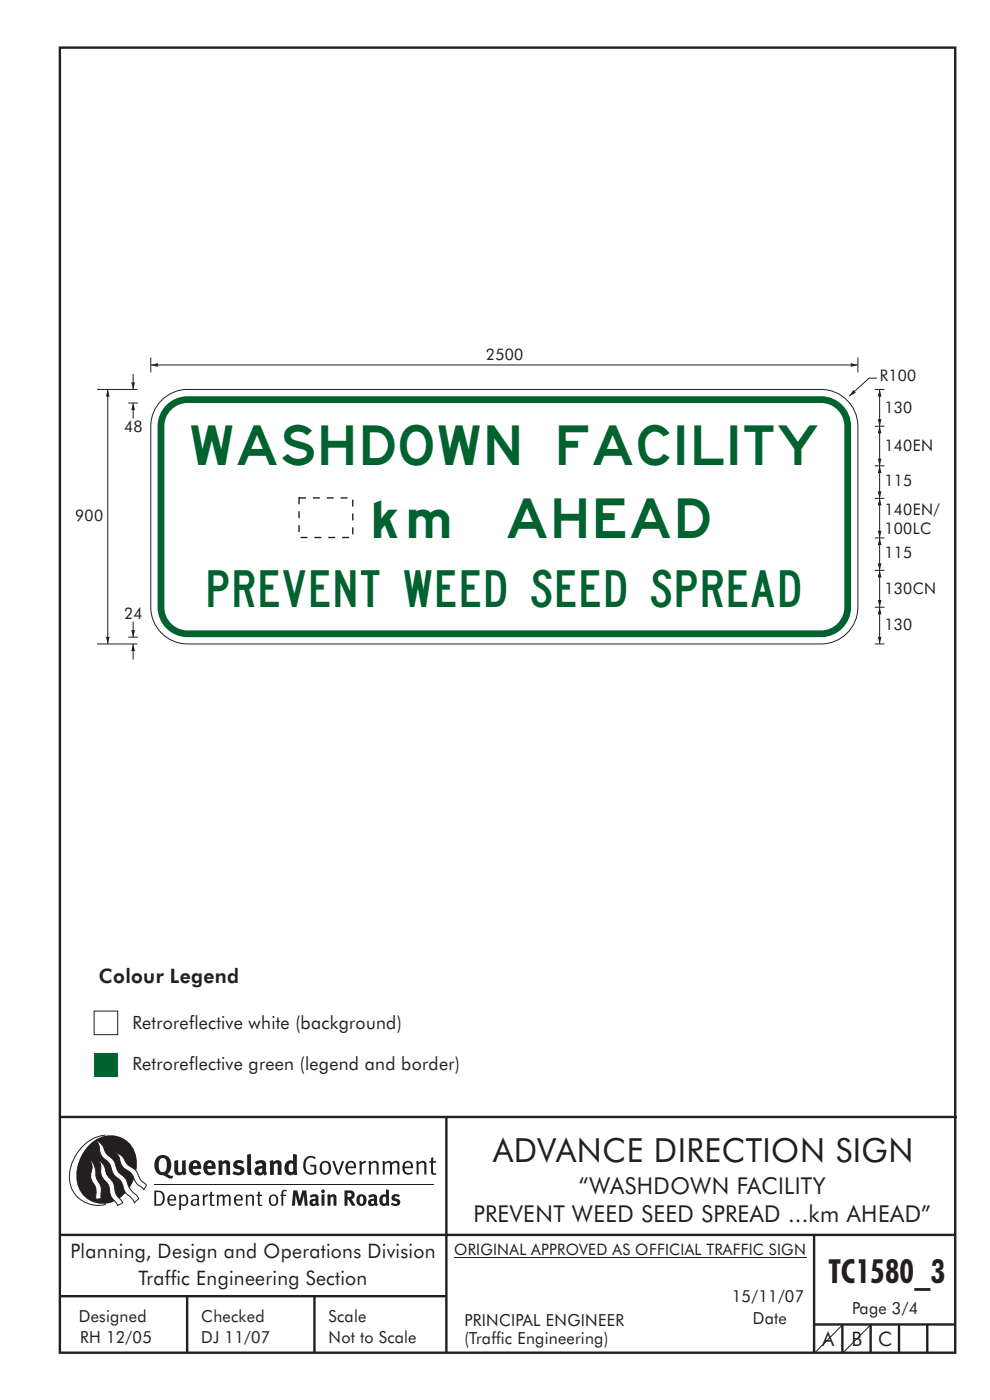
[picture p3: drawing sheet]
<svg xmlns="http://www.w3.org/2000/svg" width="210mm" height="297mm" viewBox="0 0 210 297" stroke-linecap="round" stroke-linejoin="round" font-family="sans-serif">
<g fill="none" stroke="#231f20" stroke-width=".51">
<path d="M12.7 10.1h189.9v276.9h-189.9zM12.7 237h190.3M94.7 236.9v50.1M12.7 262h190M12.7 275h82M39.7 275v12M66.7 275v12M172.7 262v25M172.7 281h30M178.7 281v6M184.7 281v6M190.7 281v6"/>
<path d="M196.7 281v6"/>
</g>
<path d="M96.3 266.7h74.7" fill="none" stroke="#231f20" stroke-width=".21"/>
<path d="M20 223.5h5v5h-5z" fill-rule="evenodd" fill="#00622f"/>
<path d="M20 214.5h5v5h-5z" fill-rule="evenodd" fill="#fff" stroke="#231f20" stroke-width=".21"/>
<g fill="#231f20">
<path d="M64.9 245.6a1.61 1.61 0 0 1 2.1 0l-.2 .3a1.17 1.17 0 0 0-1.4-.2 1.17 1.17 0 0 0-.6 1.3 1.42 1.42 0 0 0 1.2 1.9l.7-.2v-1.2h-.8l-.1-.4h1.3v1.8a1.82 1.82 0 0 1-2.2 0 1.82 1.82 0 0 1-.6-2.1l.2-.7z" fill-rule="evenodd"/>
<path d="M68.2 246.5a1.77 1.77 0 0 0 .4 2.7 1.39 1.39 0 0 0 1.4-.5 1.39 1.39 0 0 0 .2-1.5 1.19 1.19 0 0 0-2-.7zM68.5 246.8a.83 .83 0 0 1 1 .1 .83 .83 0 0 1 .2 .9 .75 .75 0 0 1-.6 1.1 .75 .75 0 0 1-.8-.8v-1z" fill-rule="evenodd"/>
<path d="M70.5 246.4l.4-.1 .8 2.4 .8-2.3h.5l-1.1 2.8h-.4z" fill-rule="evenodd"/>
<path d="M73.6 246.7a1.74 1.74 0 0 0 .5 2.5h.9l.5-.3-.2-.3a.89 .89 0 0 1-1.1 .2 .89 .89 0 0 1-.4-1h1.7a1.15 1.15 0 0 0-.4-1.3 1.15 1.15 0 0 0-1.5 .2zM74 246.8a.67 .67 0 0 1 .8-.1 .67 .67 0 0 1 .3 .8h-1.3z" fill-rule="evenodd"/>
<path d="M76.2 246.4l.4-.1 .1 .4 .5-.4h.5l-.2 .5a.61 .61 0 0 0-.8 .6v1.8h-.4z" fill-rule="evenodd"/>
<path d="M78.1 246.4l.5-.1 .1 .4a.89 .89 0 0 1 .9-.4 .89 .89 0 0 1 .7 .7v2.2h-.4v-2.2l-.1-.2-.3-.1-.8 .4v2.1h-.4z" fill-rule="evenodd"/>
<path d="M81.1 246.4l.4-.1 .1 .4a.83 .83 0 0 1 .8-.4 .83 .83 0 0 1 .7 .5 .86 .86 0 0 1 .9-.5 .86 .86 0 0 1 .7 .7v2.2h-.4l-.1-2.3a.5 .5 0 0 0-.8 0l-.2 .2v2.1h-.5v-2.2l-.4-.3-.7 .4v2.1h-.4z" fill-rule="evenodd"/>
<path d="M85.7 246.7a1.74 1.74 0 0 0 .5 2.5h.9l.5-.3-.2-.3a.89 .89 0 0 1-1.1 .2 .89 .89 0 0 1-.4-1h1.7a1.15 1.15 0 0 0-.5-1.3 1.15 1.15 0 0 0-1.4 .2zM86 246.8a.67 .67 0 0 1 .9-.1 .67 .67 0 0 1 .3 .8h-1.3z" fill-rule="evenodd"/>
<path d="M88.3 246.4l.4-.1 .1 .4a.89 .89 0 0 1 .9-.4 .89 .89 0 0 1 .8 .7v2.2h-.5v-2.2l-.1-.2-.3-.1-.8 .4v2.1h-.4z" fill-rule="evenodd"/>
<path d="M91.5 245.6l.4-.1v.9h.7l-.2 .3h-.5v2.1l.1 .1h.5l.1 .3a.71 .71 0 0 1-1.2-.6v-1.9h-.3v-.3h.3z" fill-rule="evenodd"/>
<path d="M37 246.3l.8-.2v2a.46 .46 0 0 0 .2 .6 .46 .46 0 0 0 .6-.2v-2.2l.8-.2v2.4l.2 .5-.6 .4-.2-.3a1.03 1.03 0 0 1-1.2 .2 1.03 1.03 0 0 1-.6-1.1z" fill-rule="evenodd"/>
<path d="M40.4 246.6a1.64 1.64 0 0 0 0 2.2 1.64 1.64 0 0 0 2.3 .1l-.4-.4a.78 .78 0 0 1-.9 .3 .78 .78 0 0 1-.5-.8h1.8a1.37 1.37 0 0 0-.6-1.7 1.37 1.37 0 0 0-1.7 .3zM41.1 246.9a.48 .48 0 0 1 .6-.1 .48 .48 0 0 1 .2 .6h-1z" fill-rule="evenodd"/>
<path d="M43.5 246.6a1.65 1.65 0 0 0-.2 1.9 1.65 1.65 0 0 0 1.9 .8l.5-.4-.3-.4a.78 .78 0 0 1-.9 .3 .78 .78 0 0 1-.5-.8h1.8a1.37 1.37 0 0 0-.6-1.7 1.37 1.37 0 0 0-1.7 .3zM44.1 246.9a.48 .48 0 0 1 .6-.1 .48 .48 0 0 1 .2 .6h-.9z" fill-rule="evenodd"/>
<path d="M46.3 246.3l.7-.2 .1 .4a.95 .95 0 0 1 1-.3 .95 .95 0 0 1 .7 .8v2.3h-.8v-2.3l-.3-.2-.5 .3v2.2h-.8z" fill-rule="evenodd"/>
<path d="M49.7 246.5a1.73 1.73 0 0 1 2-.1l-.2 .5-.6-.2a.42 .42 0 0 0-.6 .3l.2 .3a1.23 1.23 0 0 1 1.4 1 1.47 1.47 0 0 1-2.3 .9l-.3-.2 .3-.6 .7 .3a.47 .47 0 0 0 .7-.3 .87 .87 0 0 0-1-.5l-.4-.2-.1-.4z" fill-rule="evenodd"/>
<path d="M54.1 246.6l.3 .5 .3-.1a.62 .62 0 0 1 .9 0l.1 .4a1.21 1.21 0 0 0-1.4 .3 1.21 1.21 0 0 0-.1 1.3 1.19 1.19 0 0 0 1.6 .1l.5 .3 .4-.5-.3-.3v-1.4a.96 .96 0 0 0-1.3-1zM55 248l.6-.1v.7a.43 .43 0 0 1-.6 .1 .43 .43 0 0 1 0-.7z" fill-rule="evenodd"/>
<path d="M57.2 246.3l.7-.2 .1 .4a.95 .95 0 0 1 1-.3 .95 .95 0 0 1 .7 .8v2.3h-.8v-2.3l-.2-.2-.6 .3v2.2h-.8z" fill-rule="evenodd"/>
<path d="M62.2 244.8v1.5a1.29 1.29 0 0 0-1.4 .2 1.29 1.29 0 0 0-.5 1.3 1.24 1.24 0 0 0 .6 1.3 1.24 1.24 0 0 0 1.4 0l.1 .2h.7l-.1-4.3zM61.5 246.9l.4-.1 .3 .2v1.5l-.3 .1a.48 .48 0 0 1-.6-.4 1.52 1.52 0 0 1 .2-1.3z" fill-rule="evenodd"/>
<path d="M52.4 245l.8-.2 .2 4.5h-.8l-.1-.2z" fill-rule="evenodd"/>
</g>
<path d="M22.4 240.8a9 9 0 0 0-7.4 10.9 6.2 6.2 0 0 0 7.5 3.8M32.7 251.4h59.4" fill="none" stroke="#231f20" stroke-width=".21"/>
<path d="M19.1 242.7a5.7 5.7 0 0 1 6.5-1.4 5.7 5.7 0 0 1 3.4 5.7 8.6 8.6 0 0 1-6.2 8.3 5.7 5.7 0 0 1-6.5-7 9.9 9.9 0 0 1 2.8-5.6z" fill-rule="evenodd" fill="#231f20"/>
<path d="M24.5 244.5a3.1 3.1 0 0 1 2.3 2.2l.7 .7a3.2 3.2 0 0 1 2 2.4l.4 .6 1.2 1.1-.6 .9-.2-.3a3.5 3.5 0 0 1-1.9-2.1 3.8 3.8 0 0 0-2.1-2.2 3.5 3.5 0 0 1-1-2.2zM20.4 241.9a3.4 3.4 0 0 1 1.9 2.5l.7 .8a3.3 3.3 0 0 1 1.7 2.6 4.4 4.4 0 0 0 1.7 2l.3 .3a6.1 6.1 0 0 0 2.5 3.7l.2 .5-.9 .9a6.1 6.1 0 0 0-1.9-2.2l-.4-.8a3.6 3.6 0 0 0-1.9-2.8l-.6-1a3.6 3.6 0 0 0-1.9-2.8 3.7 3.7 0 0 1-.8-2.4zM21 246.1a3.4 3.4 0 0 1 1.5 2.7l.6 1a3.8 3.8 0 0 1 1.4 3.1l.3 .7 1.2 1.6-1 .6-.5-.8a3.2 3.2 0 0 1-1.3-2.8 4.3 4.3 0 0 0-1.4-2.2 4.7 4.7 0 0 1-.5-2.9zM19.2 246.1a5.1 5.1 0 0 1 1.2 3.7l.3 .7a3.1 3.1 0 0 1 .7 3l.1 .8-1.1 .2-.1-.8a3.5 3.5 0 0 0-.9-3.3 3.6 3.6 0 0 1 .1-2.5z" fill-rule="evenodd" fill="#fff" stroke="#231f20" stroke-width=".21"/>
<g fill="#231f20">
<path d="M33.4 245.5a2.51 2.51 0 0 0 .4 3.7l.8 .1a2.78 2.78 0 0 0 2 .7l.2-.6h-.6l-.7-.3a2.56 2.56 0 0 0 0-3.8 1.83 1.83 0 0 0-2.1 .2zM34 245.9a.87 .87 0 0 1 1 0 .87 .87 0 0 1 .4 .9v.4a1.17 1.17 0 0 1-.9 1.5l-.3-.1a2.38 2.38 0 0 1-.2-2.7z" fill-rule="evenodd"/>
<path d="M33.1 252.9v2.6a1.12 1.12 0 0 0 1.2-.3 1.12 1.12 0 0 0 .2-1.2l-.1-.5-.3-.4zM32.7 252.6h1.1a1.67 1.67 0 0 1 1.2 1.6 1.67 1.67 0 0 1-1.3 1.6h-1zM36.1 253.9l-.2 .5h1.1a.55 .55 0 0 0-.3-.6 .55 .55 0 0 0-.6 .1zM35.8 253.7a.95 .95 0 0 1 1.2-.1 .95 .95 0 0 1 .4 1.1h-1.5a.72 .72 0 0 0 .4 .8 .72 .72 0 0 0 .9-.2l.1 .3a1.15 1.15 0 0 1-1.5 0 1.15 1.15 0 0 1-.2-1.5zM38.4 254.1v1.2a.7 .7 0 0 0 .9 .1 .7 .7 0 0 0 .2-.9 .61 .61 0 0 0-.4-.7 .61 .61 0 0 0-.7 .3zM38 253.5l.3-.1 .1 .4a.95 .95 0 0 1 1.2-.2 .95 .95 0 0 1 .3 1.2 .92 .92 0 0 1-.5 .9 .92 .92 0 0 1-1-.1v1.1l-.4 .1zM40.9 254.8a.5 .5 0 0 0 .2 .8 .5 .5 0 0 0 .7-.4v-.6zM40.5 253.7a1 1 0 0 1 1.7 .3v1.4l.2 .2-.2 .3-.3-.3a.78 .78 0 0 1-1.4-.1 .78 .78 0 0 1 .8-1.1h.5a.58 .58 0 0 0-.3-.7 .58 .58 0 0 0-.7 .2zM43 253.5l.3-.1 .1 .4 .3-.3 .5-.1-.2 .4a.52 .52 0 0 0-.6 .5v1.5h-.4zM44.6 252.9l.4-.1-.1 .7h.6l-.1 .3h-.5v1.5a.35 .35 0 0 0 .6 .3v.2a.57 .57 0 0 1-.6 .1 .57 .57 0 0 1-.3-.5v-1.6h-.3v-.3h.3zM45.9 253.5l.4-.1 .1 .4 .2-.2a.64 .64 0 0 1 1 .2 .7 .7 0 0 1 .8-.4 .7 .7 0 0 1 .5 .6v1.8h-.3v-1.7l-.3-.4-.7 .4v1.7h-.3v-1.6a.38 .38 0 0 0-.3-.5 .38 .38 0 0 0-.5 .2l-.1 .2v1.7h-.4zM50.2 253.9l-.2 .5h1.1a.55 .55 0 0 0-.2-.6 .55 .55 0 0 0-.7 .1zM49.9 253.7a.95 .95 0 0 1 1.2-.1 .95 .95 0 0 1 .4 1.1h-1.5a.72 .72 0 0 0 .4 .8 .72 .72 0 0 0 .9-.2l.1 .3a1.15 1.15 0 0 1-1.5 0 1.15 1.15 0 0 1-.2-1.5zM52.1 253.5l.3-.1 .1 .4a.72 .72 0 0 1 .8-.4 .72 .72 0 0 1 .6 .6v1.8h-.4v-1.6a.45 .45 0 0 0-.3-.5 .45 .45 0 0 0-.5 .2l-.2 .2v1.7h-.3zM54.7 252.9l.4-.1v.7h.6l-.1 .3h-.5v1.5a.35 .35 0 0 0 .5 .3v.2a.57 .57 0 0 1-.6 .1 .57 .57 0 0 1-.3-.5v-1.6h-.3v-.3h.3zM57.6 253.9l-.2 .7a.65 .65 0 0 0 .3 .8 .65 .65 0 0 0 .8-.2l.1-.1a.93 .93 0 0 0-.7-1.4zM57.3 253.7a1.12 1.12 0 0 1 1.4 0 1.12 1.12 0 0 1 .3 1.5 1.01 1.01 0 0 1-1.3 .6 1.01 1.01 0 0 1-.7-1.2zM59.9 252.6l.5-.2 .5 .2-.1 .2-.4-.1-.3 .2v.6h.6l-.1 .3h-.5v2h-.4v-2h-.2v-.3h.2zM62.2 252.6l-.3 3.2h.7l.1-2.3 .6 2.3h.6l.6-2.3 .1 2.3h.7l-.3-3.2h-.9l-.5 2.1-.5-2.1zM65.7 253.7l.3 .4a.51 .51 0 0 1 .5-.3 .51 .51 0 0 1 .4 .4v.1a.88 .88 0 0 0-1.1 .4 .88 .88 0 0 0 .2 1.1 .9 .9 0 0 0 1.1-.2l.3 .3 .4-.4-.2-.2v-1.1a.87 .87 0 0 0-.5-.8 .87 .87 0 0 0-1 .1zM66.4 254.8h.5v.5l-.1 .1h-.3l-.2-.1zM68.2 253.5v2.3h.6v-2.4zM68.1 252.8a.4 .4 0 0 0 .8 0 .4 .4 0 0 0-.8 0zM69.4 253.5l.1 2.3h.6v-1.7a.33 .33 0 0 1 .4-.2 .33 .33 0 0 1 .3 .4v1.5h.6v-1.7a.75 .75 0 0 0-.6-.7 .75 .75 0 0 0-.8 .3v-.3zM73.1 252.6v3.2h.6v-1.3l.3 .2 .7 1.1h.7l-.9-1.4a.94 .94 0 0 0 .7-1 .94 .94 0 0 0-.9-.8zM73.7 253.1a.51 .51 0 0 1 .8 .1 .51 .51 0 0 1-.2 .7l-.6 .1zM75.9 253.7a1.19 1.19 0 0 0-.1 1.7 1.19 1.19 0 0 0 1.8 0 1.19 1.19 0 0 0-.1-1.6 1.19 1.19 0 0 0-1.6-.1zM76.5 253.9l.2-.1a.99 .99 0 0 1 0 1.6 1.06 1.06 0 0 1-.2-1.5zM78.1 253.7l.3 .4a.51 .51 0 0 1 .5-.3 .51 .51 0 0 1 .5 .4v.1a.88 .88 0 0 0-1.2 .4 .88 .88 0 0 0 .2 1.1 .9 .9 0 0 0 1.1-.2l.3 .3 .4-.4-.2-.2v-1.1a.87 .87 0 0 0-.5-.8 .87 .87 0 0 0-1 .1zM78.9 254.8h.4v.5l-.1 .1h-.3l-.1-.1zM81.9 252.3v1.2a1.2 1.2 0 0 0-1.4 .6 1.2 1.2 0 0 0 .2 1.4l.5 .3 .8-.1v.1h.6l-.1-3.4zM81.4 253.9l.5 .1-.1 1.2a.46 .46 0 0 1-.5 0 .46 .46 0 0 1-.1-.5zM83.3 253.6a.79 .79 0 0 0-.1 .9 .79 .79 0 0 0 .9 .4 .33 .33 0 0 1 0 .5 .33 .33 0 0 1-.5 0l-.4-.3-.3 .5a1.15 1.15 0 0 0 1.2 .3 1.15 1.15 0 0 0 .8-1 1.49 1.49 0 0 0-1.2-.8 .4 .4 0 0 1 .3-.3 .4 .4 0 0 1 .4 .1l.2 .1 .2-.4a1.47 1.47 0 0 0-1.5 0z" fill-rule="evenodd"/>
</g>
<path d="M178.7 281.1l-5.9 6" fill="none" stroke="#231f20" stroke-width=".21"/>
<path d="M34.3 84.9a7.8 7.8 0 0 1 5.5-2.3h134.4a7.8 7.8 0 0 1 7.8 7.8v38.4a7.8 7.8 0 0 1-7.8 7.8h-134.4a7.8 7.8 0 0 1-7.8-7.8v-38.4a7.8 7.8 0 0 1 2.3-5.5z" fill-rule="evenodd" fill="#fff" stroke="#231f20" stroke-width=".21"/>
<path d="M35.3 85.9a6.3 6.3 0 0 1 4.5-1.8h134.4a6.4 6.4 0 0 1 6.3 6.3v38.4a6.4 6.4 0 0 1-6.3 6.4h-134.4a6.4 6.4 0 0 1-6.4-6.4v-38.4a6.3 6.3 0 0 1 1.9-4.5z" fill-rule="evenodd" fill="#00622f"/>
<path d="M36.6 86.7a4.9 4.9 0 0 1 3.2-1.2h134.4a4.9 4.9 0 0 1 4.9 4.9v38.4a4.9 4.9 0 0 1-4.9 4.9h-134.4a4.9 4.9 0 0 1-4.9-4.9v-38.4a4.9 4.9 0 0 1 1.7-3.7z" fill-rule="evenodd" fill="#fff"/>
<path d="M32 77.4h150" fill="none" stroke="#231f20" stroke-width=".21"/>
<g fill="#231f20">
<path d="M180.5 77l1.5 .4-1.5 .4z"/>
<path d="M32 77.4l1.5-.4v.8z"/>
</g>
<path d="M32 75.8v3.2M182 75.8v3.2M28.2 131.9v3.3" fill="none" stroke="#231f20" stroke-width=".21"/>
<path d="M27.8 133.7h.8l-.4 1.5z" fill="#231f20"/>
<path d="M28.2 79.3v3.3" fill="none" stroke="#231f20" stroke-width=".21"/>
<path d="M27.8 81.1h.8l-.4 1.5z" fill="#231f20"/>
<path d="M28.2 136.6v3.3" fill="none" stroke="#231f20" stroke-width=".21"/>
<path d="M28.2 136.6l.4 1.5h-.8z" fill="#231f20"/>
<path d="M28.2 85.5v3.3" fill="none" stroke="#231f20" stroke-width=".21"/>
<path d="M28.2 85.5l.4 1.5h-.8z" fill="#231f20"/>
<path d="M20.6 82.6h8.6M186 80.2h-1.6l-4.2 3.8M20.6 136.6h8.6" fill="none" stroke="#231f20" stroke-width=".21"/>
<path d="M181 82.7l.5 .6-1.3 .7z" fill="#231f20"/>
<path d="M22.9 82.6v54M27.2 85.5h2.1M27.2 135.2h2.1" fill="none" stroke="#231f20" stroke-width=".21"/>
<g fill="#231f20">
<path d="M22.9 82.6l.4 1.5h-.8z"/>
<path d="M22.5 135.1h.8l-.4 1.5z"/>
</g>
<path d="M186.6 128.8v7.8" fill="none" stroke="#231f20" stroke-width=".21"/>
<g fill="#231f20">
<path d="M186.6 128.8l.4 1.5h-.8z"/>
<path d="M186.2 135.1h.8l-.4 1.5z"/>
</g>
<path d="M186.6 90.4v8.4" fill="none" stroke="#231f20" stroke-width=".21"/>
<g fill="#231f20">
<path d="M186.6 90.4l.4 1.5h-.8z"/>
<path d="M186.2 97.3h.8l-.4 1.5z"/>
</g>
<path d="M186.6 114.1v6.9" fill="none" stroke="#231f20" stroke-width=".21"/>
<g fill="#231f20">
<path d="M186.6 114.1l.4 1.5h-.8z"/>
<path d="M186.2 119.5h.8l-.4 1.5z"/>
</g>
<path d="M186.6 121v7.8" fill="none" stroke="#231f20" stroke-width=".21"/>
<g fill="#231f20">
<path d="M186.6 121l.4 1.5h-.8z"/>
<path d="M186.2 127.3h.8l-.4 1.5z"/>
</g>
<path d="M185.6 90.4h2M185.6 98.8h2M185.6 136.6h2M185.6 121h2M185.6 128.8h2" fill="none" stroke="#231f20" stroke-width=".21"/>
<path d="M63.4 105.5h1.5v.3h-1.5zM66.4 105.5h1.4v.3h-1.4zM69.3 105.5h1.5v.3h-1.5zM72.3 105.5h1.4v.3h-1.4zM74.7 106h.3v1.5h-.3zM74.7 108.9h.3v1.5h-.3zM74.7 111.9h.3v1.5h-.3zM72.6 113.9h1.4v.3h-1.4zM69.6 113.9h1.5v.3h-1.5zM66.7 113.9h1.5v.3h-1.5zM63.8 113.9h1.4v.3h-1.4zM63.3 111.4h.3v1.5h-.3zM63.3 108.5h.3v1.4h-.3zM63.4 105.5l.2 .1v1.4h-.3v-1.4zM63.3 105.5h.1l-.1 .1z" fill="#231f20"/>
<path d="M186.6 82.6v7.8" fill="none" stroke="#231f20" stroke-width=".21"/>
<g fill="#231f20">
<path d="M186.6 82.6l.4 1.5h-.8z"/>
<path d="M186.2 88.9h.8l-.4 1.5z"/>
</g>
<path d="M185.6 82.6h2M186.6 98.9v6.9" fill="none" stroke="#231f20" stroke-width=".21"/>
<g fill="#231f20">
<path d="M186.6 98.9l.4 1.5h-.8z"/>
<path d="M186.2 104.2h.8l-.4 1.6z"/>
</g>
<path d="M185.6 105.7h2M186.6 105.7v8.4" fill="none" stroke="#231f20" stroke-width=".21"/>
<g fill="#231f20">
<path d="M186.6 105.7l.4 1.5h-.8z"/>
<path d="M186.2 112.6h.8l-.4 1.5z"/>
</g>
<path d="M185.6 114.1h2M184.6 281.1l-5.9 6" fill="none" stroke="#231f20" stroke-width=".21"/>
<g font-size="8.4" fill="#00622f">
<text x="40.5" y="98.8">WASHDOWN</text>
<text x="118.6" y="98.8">FACILITY</text>
<text x="107.6" y="114.1">AHEAD</text>
</g>
<text font-size="7.8" fill="#00622f" x="44.2" y="128.7">PREVENT WEED SEED SPREAD</text>
<g font-size="7.1" fill="#231f20">
<text x="104.6" y="246.6">ADVANCE DIRECTION SIGN</text>
<text x="175.7" y="272.1">TC1580_3</text>
</g>
<text font-size="6" fill="#00622f" x="79.4" y="114.1">km</text>
<g font-size="4.9" fill="#231f20">
<text x="122.8" y="253.3">“WASHDOWN FACILITY</text>
<text x="100.4" y="259.2">PREVENT WEED SEED SPREAD ...km AHEAD”</text>
</g>
<g font-size="4.2" fill="#231f20">
<text x="21" y="208.5">Colour Legend</text>
<text x="14.9" y="267">Planning, Design and Operations Division</text>
<text x="29.4" y="272.6">Traffic Engineering Section</text>
<text x="174.4" y="285.6">A</text>
<text x="180.7" y="285.6">B</text>
<text x="186.3" y="285.5">C</text>
</g>
<g font-size="3.9" fill="#231f20">
<text x="28.1" y="218.4">Retroreflective white (background)</text>
<text x="28.1" y="227.1">Retroreflective green (legend and border)</text>
</g>
<g font-size="3.5" fill="#231f20">
<text x="16.7" y="280.4">Designed</text>
<text x="42.7" y="280.4">Checked</text>
<text x="69.7" y="280.4">Scale</text>
<text x="98.5" y="281.4">PRINCIPAL ENGINEER</text>
<text x="155.2" y="276.3">15/11/07</text>
<text x="159.7" y="281">Date</text>
<text x="180.7" y="278.7">Page 3/4</text>
<text x="17" y="284.8">RH 12/05</text>
<text x="42.7" y="284.8">DJ 11/07</text>
<text x="69.7" y="285">Not to Scale</text>
<text x="98.5" y="285.1">(Traffic Engineering)</text>
</g>
<g font-size="3.4" fill="#231f20">
<text x="103.1" y="76.4">2500</text>
<text x="186.7" y="80.9">R100</text>
<text x="187.6" y="87.6">130</text>
<text x="26.3" y="91.6">48</text>
<text x="187.6" y="95.7">140EN</text>
<text x="187.6" y="103.2">115</text>
<text x="16" y="110.6">900</text>
<text x="187.6" y="109.2">140EN/</text>
<text x="187.6" y="113.3">100LC</text>
<text x="187.6" y="118.5">115</text>
<text x="187.6" y="126">130CN</text>
<text x="26.3" y="131.3">24</text>
<text x="187.6" y="133.8">130</text>
<text x="96.3" y="266.3">ORIGINAL APPROVED AS OFFICIAL TRAFFIC SIGN</text>
</g>
</svg>
